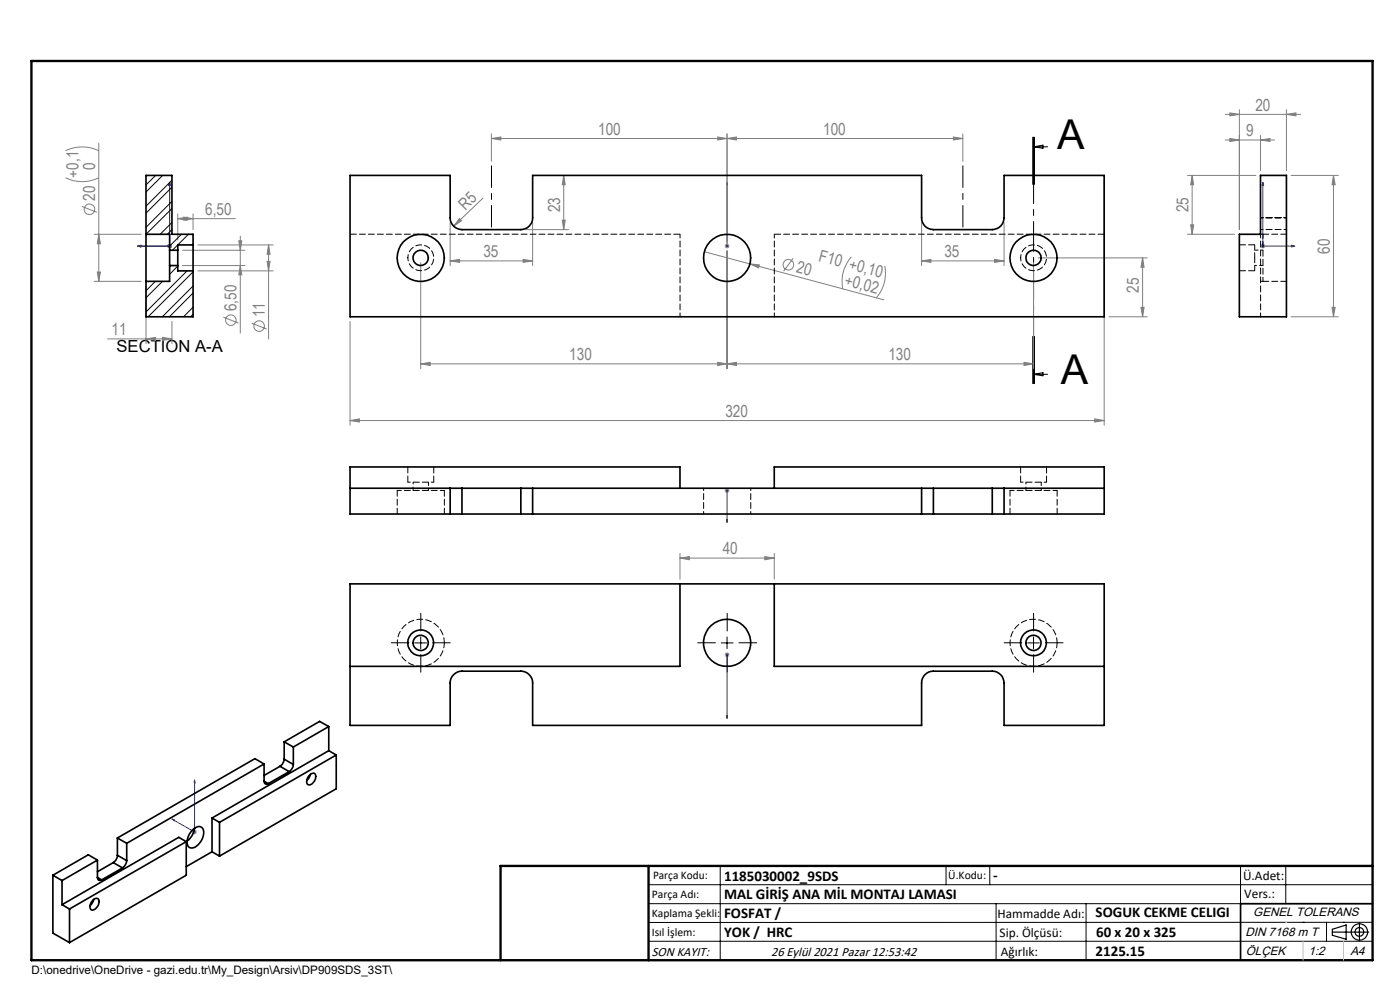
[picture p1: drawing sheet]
<svg xmlns="http://www.w3.org/2000/svg" width="297mm" height="210mm" viewBox="0 0 297 210" stroke-linecap="round" stroke-linejoin="round" font-family="sans-serif">
<g fill="none" stroke="#808080" stroke-width=".21">
<path d="M13.9 37.7a7.8 7.8 0 0 0 7.1 0M13.9 32a8.1 8.1 0 0 1 7.1 0M21 30.4v29.3M104.2 29.4l2.1-.3v.6zM104.2 28.4v5.8M119.6 37.2l.3 2h-.6zM119.6 37.2v11.5M152.3 29.1l1.9 .3-1.9 .3zM154.2 29.4l2-.3v.6zM154.2 28.4v22.8M202.2 29.1l2.1 .3-2.1 .3zM204.3 29.4h-100.1"/>
<path d="M204.3 28.4v5.8M234.2 38.2v52M251.9 37.2h14.5M252.9 37.2v12.5M252.9 37.2l.3 2h-.6zM259.9 29.7h10.5M259.9 24.3h16M260.9 29.4l2 .3-2 .3zM260.9 23.9l2 .4-2 .3zM262.9 23.3v25.4M267.4 29.7l2-.3v.6zM267.4 28.7v7.5"/>
<path d="M272.9 24.3l2-.4v.7zM272.9 23.3v12.9M273.9 37.2h10M282.9 37.2l.3 2h-.6zM282.9 37.2v30M17.4 43.8l3.2 1.2M20 59.7h10M20 49.7h10M20.6 57.7h.7l-.3 2zM21 49.7l.3 2h-.7zM35.5 52.2h1M35.6 51.8l.7 .8"/>
<path d="M36 51.7v1M36.3 51.8l-.7 .8M37.7 46.4l2-.3v.6zM37.7 45.4v5.5M37.7 46.4h12.2M38.7 53.1h13.3M38.7 56.3h13.3M39 46.1l2 .3-2 .3zM41 45.4v3.3M42 57.5h16M42 52h16M50.7 51.1h.6l-.3 2z"/>
<path d="M51 56.3l.3 2h-.6zM51 50.1v20.6M56.7 55.4h.6l-.3 2.1zM57 52l.3 1.9h-.6zM57 52v19.9M89.3 55.7v22.5M95.5 55.3l2-.3v.7zM95.5 47.2v9.1M95.5 55.3h17.5M97.5 46.3l.4 .5-1.7 1.2zM102.4 42l-6.2 6M111 55l2 .3-2 .4z"/>
<path d="M111.5 48.7h9.1M113 47.2v9.1M119.3 46.7h.6l-.3 2zM149.4 53.4l9.7 2.6M153.7 52.2h1.1M153.9 51.8l.7 .8M154.2 53.2v25M154.2 51.7v1M154.6 51.8l-.7 .8M159.1 56l28.4 7.6M159.1 56l2 .2-.2 .6zM168.3 54.8l-2.1 2.7"/>
<path d="M180.6 54.5a7.9 7.9 0 0 0-1.8 6.8M187.7 56.4a7.8 7.8 0 0 1-1.9 6.8M195.5 55.3l2-.3v.7zM195.5 55.3h17.5M195.5 47.2v9.1M211 55l2 .3-2 .4zM213 47.2v9.1M219.3 55.7v22.5M220.2 54.7h23.2M242.4 54.7l.3 2h-.7zM242.4 54.7v12.5M251.9 49.7h10"/>
<path d="M252.6 47.7h.6l-.3 2zM267.4 52.2h1M267.5 51.8l.8 .8M267.9 51.7v1M268.3 51.8l-.8 .8M22.8 71.9h13.7M31 71.9l2-.3v.6zM31 60.7v12.2M34.5 71.6l2 .3-2 .3zM36.5 68.2v4.7M47.4 67.3l3.2 1.2M53.4 68.5l3.2 1.3"/>
<path d="M74.3 68.2v22M89.3 77.2l2-.3v.6zM89.3 77.2h130M152.3 76.9l1.9 .3-1.9 .3zM154.2 77.2l2-.3v.6zM217.2 76.9l2.1 .3-2.1 .3zM235.3 67.2h8.1M242 65.2h.7l-.3 2zM273.9 67.2h10M282.6 65.2h.6l-.3 2zM74.3 89.2l1.9-.3v.6zM74.3 89.2h159.9"/>
<path d="M232.2 88.9l2 .3-2 .3zM144.3 118.4l2-.3v.6zM144.3 117.4v5.5M144.3 118.4h20M153.7 104.1h1.1M153.9 103.7l.7 .7M154.2 103.6v1M154.6 103.7l-.7 .7M162.2 118.1l2.1 .3-2.1 .3zM164.3 117.4v5.5M153.7 138.9h1.1M153.9 138.5l.7 .7"/>
<path d="M154.2 138.4v1M154.6 138.5l-.7 .7M40.8 176.5h1M40.9 176.1l.7 .7M41.3 176v1M41.6 176.1l-.7 .7"/>
<circle cx="19" cy="44.4" r="1.12"/>
<circle cx="167.3" cy="56.2" r="1.13"/>
<circle cx="49" cy="67.9" r="1.12"/>
<circle cx="55" cy="69.2" r="1.12"/>
</g>
<g fill="none" stroke="#000" stroke-width=".25">
<path d="M282.6 197.7h7.8M282.6 197.1l3-.9v3l-3-.8zM288.4 195.8v3.8M106.2 203.7h185"/>
<circle cx="288.4" cy="197.7" r="1.74"/>
<circle cx="288.4" cy="197.7" r=".93"/>
</g>
<g fill="none" stroke="#00f" stroke-width=".21">
<path d="M36 38.7v13.5h-6.8M36 38.7l.1 .6h-.3zM154.2 38.7v.6v-.6M154.2 38.7v13.5M267.9 38.7l.2 .6h-.3zM267.9 38.7v13.5h6.8M29.2 52.2l.7-.2v.4zM154.2 52v.4zM154.2 52.2h.1M274 52l.7 .2-.7 .2zM154.2 110.8v-.7v.7M154.2 103.9v.3z"/>
<path d="M154.2 104.1h.1M154.2 104.1v6.7M154.2 138.7v.3zM154.2 138.9h.1M154.2 138.9v13.5M154.2 152.4v-.7v.7M36.5 173.7l.5 .2v.2zM41.3 165.4v11.1l-4.8-2.8M41.3 165.4l.1 .6-.2-.1z"/>
</g>
<path d="M86.8 136.3h-3.8M89.3 133.8v-3.7M89.3 138.8v3.8M91.8 136.3h3.7M151.8 136.3h-3.8M154.3 133.8v-3.7M154.3 138.8v3.8M156.8 136.3h3.7M216.8 136.3h-3.8M219.3 133.8v-3.7M219.3 138.8v3.8M221.8 136.3h3.7" fill="none" stroke="#000" stroke-width=".21" stroke-dasharray="15.2 1.3 1.3 1.3"/>
<path d="M104.3 35.2v13M204.3 35.2v13" fill="none" stroke="#000" stroke-width=".21" stroke-dasharray="15.2 1.3 1.3 1.3" stroke-dashoffset="10.6"/>
<path d="M219.3 29.1v52.3" fill="none" stroke="#000" stroke-width=".21" stroke-dasharray="6.3 1.3 1.3 1.3" stroke-dashoffset="2.4"/>
<g fill="none" stroke="#000" stroke-width=".21">
<path d="M219.1 29.1v10M219.3 31.1h2.9M219.3 31.1l2-.3v.7zM219.3 29.1v10M219.4 29.1v10M219.1 71.4v10M219.3 79.4l2-.4v.7zM219.3 79.4h2.9M219.3 71.4v10M219.4 71.4v10zM88 136.4h2.5M89.3 135.1v2.5"/>
<path d="M153 136.4h2.5M154.2 135.1v2.5M218 136.4h2.5M219.3 135.1v2.5M137.6 187.7h153.6M137.6 191.7h153.6M137.6 199.7h153.6M152.8 183.7v20M200.7 183.7v4M210 183.7v4M211.3 191.7v12M230.4 191.7v12"/>
<path d="M263.2 183.7v20M272.8 183.7v8M276.4 195.6h.1M281.4 195.6v4.1M285 195.6h.1M291.2 195.6l-153.6 .1"/>
</g>
<path d="M291.2 191.7h-28v12" fill="none" stroke="#000" stroke-width=".35"/>
<path d="M6.7 12.9h284.5v190.8h-284.5zM137.6 183.7v20M291.2 183.7h-185v20" fill="none" stroke="#000" stroke-width=".5"/>
<path d="M276.4 199.7v4M285 199.7v4" fill="none" stroke="#c0c0c0" stroke-width=".21"/>
<path d="M272.8 195.6h.1" fill="none" stroke="#c0c0c0" stroke-width=".25"/>
<g fill="#00f">
<path d="M154.2 52v.4zM154.2 38.7v.6z"/>
<path d="M36.5 173.7l.5 .4v-.2zM41.3 165.4l-.1 .5 .2 .1zM154.2 110.1v.7zM154.2 103.9v.3zM154.2 138.7v.3zM154.2 151.7v.7z"/>
<path d="M29.2 52.2l.7 .2v-.4zM36 38.7l-.2 .6h.3zM29.2 52.2l.7 .2v-.4zM36 38.7l-.2 .6h.3z"/>
<path d="M274 52l.7 .2-.7 .2zM267.9 38.7l.2 .6h-.3z"/>
</g>
<g fill="#808080">
<path d="M97.5 46.3l.4 .5-1.7 1.2z"/>
<path d="M159.1 56l2 .2-.2 .6z"/>
<path d="M34.5 71.6l2 .3-2 .3zM31 71.9l2-.3v.6z"/>
<path d="M152.3 76.9l1.9 .3-1.9 .3zM89.3 77.2l2-.3v.6zM217.2 76.9l2.1 .3-2.1 .3zM154.2 77.2l2-.3v.6z"/>
<path d="M260.9 29.4l2 .3-2 .3zM267.4 29.7l2-.3v.6zM260.9 23.9l2 .4-2 .3zM272.9 24.3l2-.4v.7zM144.3 118.4l2-.3v.6zM162.2 118.1l2.1 .3-2.1 .3z"/>
<path d="M37.7 46.4l2-.3v.6zM39 46.1l2 .3-2 .3z"/>
<path d="M20.6 57.7h.7l-.3 2zM21 49.7l.3 2h-.7zM56.7 55.4h.6l-.3 2.1zM57 52l.3 1.9h-.6z"/>
<path d="M252.6 47.7h.6l-.3 2zM252.9 37.2l.3 2h-.6z"/>
<path d="M50.7 51.1h.6l-.3 2zM51 56.3l.3 2h-.6z"/>
<path d="M242.4 54.7l.3 2h-.7zM242 65.2h.7l-.3 2zM119.6 37.2l.3 2h-.6zM119.3 46.7h.6l-.3 2zM282.9 37.2l.3 2h-.6zM282.6 65.2h.6l-.3 2z"/>
<path d="M104.2 29.4l2.1-.3v.6zM152.3 29.1l1.9 .3-1.9 .3z"/>
<path d="M154.2 29.4l2-.3v.6zM202.2 29.1l2.1 .3-2.1 .3z"/>
<path d="M74.3 89.2l1.9-.3v.6zM232.2 88.9l2 .3-2 .3zM95.5 55.3l2-.3v.7zM111 55l2 .3-2 .4zM195.5 55.3l2-.3v.7zM211 55l2 .3-2 .4z"/>
</g>
<g fill="none" stroke="#000" stroke-width=".35">
<path d="M74.3 37.2h21.2v9a2.53 2.53 0 0 0 2.5 2.5h12.5a2.53 2.53 0 0 0 2.5-2.5v-9h82.5v9a2.47 2.47 0 0 0 2.5 2.5h12.5a2.53 2.53 0 0 0 2.5-2.5v-9h21.2v30h-159.9zM267.4 37.2h5.5v30h-10v-17.5h4.5zM31 49.7v10M31 49.7v-12.5h5.5v12.5h4.5v2.3M31 49.7h5v3.4M36 53.1v3.2M36 56.3v3.4h-5M36 56.3h1.7M36 53.1h1.7M37.7 53.1v3.2M37.7 56.3v1.2h3.3M41 52v5.5"/>
<path d="M41 57.5v9.7h-10v-7.5M41 52h-3.3v1.1M74.3 103.6h21.2M95.5 109h2.5M95.5 103.6h2.5M95.5 103.6v5.4M98 103.6h12.5M98 109h12.5M98 103.6v5.4M110.5 109h2.5M110.5 103.6h2.5M110.5 103.6v5.4"/>
<path d="M113 103.6v5.4M113 103.6h82.5M113 109h82.5M144.3 103.6v-4.5h-70v9.9h21.2M164.3 103.6v-4.5h69.9v9.9h-21.2M195.5 109h2.5M195.5 103.6h2.5M195.5 103.6v5.4M198 103.6h12.5M198 109h12.5M198 103.6v5.4M210.5 109h2.5"/>
<path d="M210.5 103.6h2.5M210.5 103.6v5.4M213 103.6v5.4M213 103.6h21.2M74.3 123.9h159.9v30h-21.2v-9a2.53 2.53 0 0 0-2.5-2.5h-12.5a2.47 2.47 0 0 0-2.5 2.5v9h-82.5v-9a2.53 2.53 0 0 0-2.5-2.5h-12.5a2.53 2.53 0 0 0-2.5 2.5v9h-21.2zM144.3 123.9v17.4h-70M164.3 123.9v17.4h69.9M60.3 157.4l1.9 1.1M60.3 157.4v3.6M62.2 158.5v3.7M69.7 154.1l-7.5 4.4M69.7 154.1v5.1"/>
<path d="M69.7 159.2l-24.7 14.3M69.7 159.2l1.6 1M69.7 154.1l-1.9-1.1-7.5 4.4M24.9 177.8l2 1.1M24.9 177.8v3.6M26.9 178.9v3.7M39.5 178.5l-1.6-.9-24.7 14.3M39.5 178.5l-24.8 14.3M39.5 178.5v7.2l-24.8 14.2M40.8 176.1l.3-.3a1.17 1.17 0 0 1 1.5-.4 1.17 1.17 0 0 1 .6 1.4 3.6 3.6 0 0 1-2.4 3.1 1.2 1.2 0 0 1-1-1.9l.2-.8zM41.3 175.7a3.9 3.9 0 0 1-1.6 2.7M45 173.5v7.2"/>
<path d="M45 173.5l1.6 .9M46.6 174.4v7.2M56 165.7a.54 .54 0 0 0 .3 .6 .54 .54 0 0 0 .6-.1M56 162.1l-29.1 16.8M56 162.1v3.6M56 162.1l-1.9-1.2-29.2 16.9M56 165.7l.9 .5M59.4 162.6l1.9 1.1M59.4 162.6l-3.4 1.9M60.3 161a2.21 2.21 0 0 1-.9 1.6M60.3 161l1.9 1.2M61.3 163.7l-4.4 2.5"/>
<path d="M62.2 162.2a2.21 2.21 0 0 1-.9 1.5M65.6 164.5a.72 .72 0 0 1 1-.5 .72 .72 0 0 1 .4 1 1.59 1.59 0 0 1-1.6 1.5 1.3 1.3 0 0 1 .2-2zM65.8 164.3l-.2 .7-.5 .6M71.3 160.2l-24.7 14.2M71.3 160.2v7.1l-24.7 14.3M11.2 185.7v12.2l3.5 2M11.2 185.7l2 1.1M13.2 186.8v5.1M13.2 191.9l1.5 .9M14.7 192.8v7.1M19.6 191a.72 .72 0 0 1 1-.4 .72 .72 0 0 1 .4 .9 1.68 1.68 0 0 1-1.6 1.5 1.35 1.35 0 0 1 .2-2zM19.9 190.8l-.3 .7-.5 .6"/>
<path d="M20.7 186.1a.54 .54 0 0 0 .2 .6 .54 .54 0 0 0 .7-.1M20.7 182.4l-2-1.1-7.5 4.4M20.7 182.4l-7.5 4.4M20.7 182.4v3.7M20.7 186.1l.9 .5M24 183l2 1.1M24 183l-3.3 1.9M24.9 181.4a1.91 1.91 0 0 1-.9 1.6M24.9 181.4l2 1.2M26 184.1l-4.4 2.5M26.9 182.6a2.19 2.19 0 0 1-.9 1.5M45 180.7l-5.5 3.1"/>
<path d="M45 180.7l1.6 .9"/>
<circle cx="89.3" cy="54.7" r="1.62"/>
<circle cx="89.3" cy="54.7" r="5"/>
<circle cx="154.2" cy="54.7" r="5"/>
<circle cx="219.3" cy="54.7" r="1.62"/>
<circle cx="219.3" cy="54.7" r="5"/>
<circle cx="89.2" cy="136.4" r="2.75"/>
<circle cx="89.2" cy="136.4" r="1.62"/>
<circle cx="154.2" cy="136.4" r="5"/>
<circle cx="219.2" cy="136.4" r="2.75"/>
<circle cx="219.2" cy="136.4" r="1.62"/>
</g>
<path d="M144.3 49.7h-70M234.3 49.7h-70" fill="none" stroke="#000" stroke-width=".21" stroke-dasharray="1.3 .6" stroke-dashoffset="-.1"/>
<path d="M164.3 49.7v17.5M144.3 67.2v-17.5M267.4 67.2v-17.5" fill="none" stroke="#000" stroke-width=".21" stroke-dasharray="1.3 .6" stroke-dashoffset=".5"/>
<path d="M86.5 54.7a2.75 2.75 0 0 1 3.9-2.5 2.75 2.75 0 0 1 .6 4.6 2.75 2.75 0 0 1-4.4-1.4l-.1-.7M216.5 54.7a2.75 2.75 0 0 1 3.9-2.5 2.75 2.75 0 0 1 .6 4.6 2.75 2.75 0 0 1-4.4-1.4l-.1-.7" fill="none" stroke="#000" stroke-width=".21" stroke-dasharray="1.3 .6" stroke-dashoffset=".6"/>
<path d="M267.9 49.7v10M94.3 104h-10M224.3 104h-10" fill="none" stroke="#000" stroke-width=".21" stroke-dasharray="1.3 .6" stroke-dashoffset=".4"/>
<path d="M266.2 54.7v-2.8M266.2 57.4v-2.7M94.3 136.3a5 5 0 0 1-7.3 4.5 5 5 0 0 1-.7-8.4 5 5 0 0 1 7.9 3l.1 .9M224.3 136.3a5 5 0 0 1-7.3 4.5 5 5 0 0 1-.7-8.4 5 5 0 0 1 7.9 3l.1 .9" fill="none" stroke="#000" stroke-width=".21" stroke-dasharray="1.3 .6" stroke-dashoffset=".2"/>
<path d="M272.9 48.7h-5.5M272.9 46.2h-5.5M86.5 102.3h5.5M149.3 103.5v5.5M159.3 109v-5.5M216.5 102.3h5.5" fill="none" stroke="#000" stroke-width=".21" stroke-dasharray="1.3 .6" stroke-dashoffset=".7"/>
<g fill="none" stroke="#000" stroke-width=".21" stroke-dasharray="1.3 .6">
<path d="M262.9 57.4h3.3M266.2 51.9h-3.3M267.4 59.7h.5M267.9 59.7h5M267.9 49.7h-.5M272.9 49.7h-5M86.5 99v3.3M216.5 99v3.3M84.3 104v5M92 102.3v-3.3M94.3 109v-5M214.3 104v5"/>
<path d="M222 102.3v-3.3M224.3 109v-5"/>
</g>
<path d="M266.2 56.3h1.7M267.9 53.1h-1.7M87.6 102.3v1.7M90.9 104v-1.7M217.6 102.3v1.7M220.9 104v-1.7" fill="none" stroke="#000" stroke-width=".21" stroke-dasharray="1.3 .6" stroke-dashoffset=".9"/>
<g fill="none" stroke="#000" stroke-width=".21">
<path d="M33 37.2l-2 2M34.5 37.2l-3.5 3.5M36.5 38.2l-5.5 5.5M36.5 39.7l-5.5 5.5M32.9 59.7l-1.9 2M34.5 59.7l-3.5 3.5M36.3 56.3l-.3 .4M36.5 42.7l-5.5 5.5M36.5 47.2l-2.5 2.5M36.5 44.2l-5.5 5.5M36.5 48.7l-1 1M37.7 56.4l-1.7 1.8"/>
<path d="M38.5 49.7l-2.5 2.5M39.7 57.5l-8.7 8.7M40 49.7l-3.4 3.4M41 51.7l-.3 .3M41 57.7l-9.6 9.5M41 60.7l-6.6 6.5M41 65.1l-2.1 2.1M41 62.2l-5.1 5M41 66.7l-.6 .5"/>
</g>
<g font-size="8.7">
<text x="224.3" y="31.7">A</text>
<text x="225.1" y="81.5">A</text>
</g>
<g font-size="3.5" fill="#808080">
<text x="266.3" y="23.5">20</text>
<text x="126.9" y="28.6">100</text>
<text x="174.6" y="28.6">100</text>
<text x="264.4" y="28.9">9</text>
<text x="20.2" y="36" transform="rotate(-90 20.2 36)">0</text>
<text x="16.7" y="37.7" transform="rotate(-90 16.7 37.7)">+0,1</text>
<text x="20.2" y="42.5" transform="rotate(-90 20.2 42.5)">20</text>
<text x="43.5" y="45.6">6,50</text>
<text x="98.7" y="44.7" transform="rotate(-45 98.7 44.7)">R5</text>
<text x="118.8" y="45.1" transform="rotate(-90 118.8 45.1)">23</text>
<text x="252.1" y="45" transform="rotate(-90 252.1 45)">25</text>
<text x="282.1" y="53.8" transform="rotate(-90 282.1 53.8)">60</text>
<text x="102.5" y="54.5">35</text>
<text x="168.7" y="57.8" transform="rotate(15 168.7 57.8)">20</text>
<text x="173.5" y="55.4" transform="rotate(15 173.5 55.4)">F10 +0,10</text>
<text x="200.4" y="54.5">35</text>
<text x="179" y="60.5" transform="rotate(15 179 60.5)">+0,02</text>
<text x="241.6" y="62.1" transform="rotate(-90 241.6 62.1)">25</text>
<text x="23.7" y="71.1">11</text>
<text x="50.2" y="66" transform="rotate(-90 50.2 66)">6,50</text>
<text x="56.2" y="67.3" transform="rotate(-90 56.2 67.3)">11</text>
<text x="120.8" y="76.4">130</text>
<text x="188.5" y="76.4">130</text>
<text x="153.9" y="88.4">320</text>
<text x="153.3" y="117.6">40</text>
</g>
<text font-size="3.5" x="24.7" y="74.7">SECTION A-A</text>
<g font-size="3.2">
<text x="153.6" y="186.8">1185030002_9SDS</text>
<text x="153.6" y="190.8">MAL GİRİŞ ANA MİL MONTAJ LAMASI</text>
<text x="210.7" y="186.6">-</text>
<text x="153.6" y="194.8">FOSFAT /</text>
<text x="232.4" y="194.5">SOGUK CEKME CELIGI</text>
<text x="153.6" y="198.8">YOK / HRC</text>
<text x="232.4" y="202.8">2125.15</text>
<text x="232.5" y="198.8">60 x 20 x 325</text>
</g>
<g font-size="2.8">
<text x="263.7" y="186.7">Ü.Adet:</text>
<text x="263.9" y="190.5">Vers.:</text>
<text x="211.6" y="194.8">Hammadde Adı:</text>
<text x="138.3" y="202.8">SON KAYIT:</text>
<text x="163.6" y="202.8">26 Eylül 2021 Pazar 12:53:42</text>
<text x="212.1" y="198.7">Sip. Ölçüsü:</text>
<text x="212.3" y="202.7">Ağırlık:</text>
</g>
<g font-size="2.6">
<text x="265.9" y="194.4">GENEL TOLERANS</text>
<text x="264.2" y="198.5">DIN 7168 m T</text>
<text x="264.3" y="202.6">ÖLÇEK</text>
<text x="277.6" y="202.6">1:2</text>
<text x="286.5" y="202.6">A4</text>
</g>
<g font-size="2.5">
<text x="138.3" y="190.5">Parça Adı:</text>
<text x="138.5" y="186.5">Parça Kodu:</text>
<text x="201.2" y="186.5">Ü.Kodu:</text>
<text x="138.3" y="194.5">Kaplama Şekli:</text>
<text x="138.3" y="198.6">Isıl İşlem:</text>
<text x="6.7" y="206.7">D:\onedrive\OneDrive - gazi.edu.tr\My_Design\Arsiv\DP909SDS_3ST\</text>
</g>
</svg>
